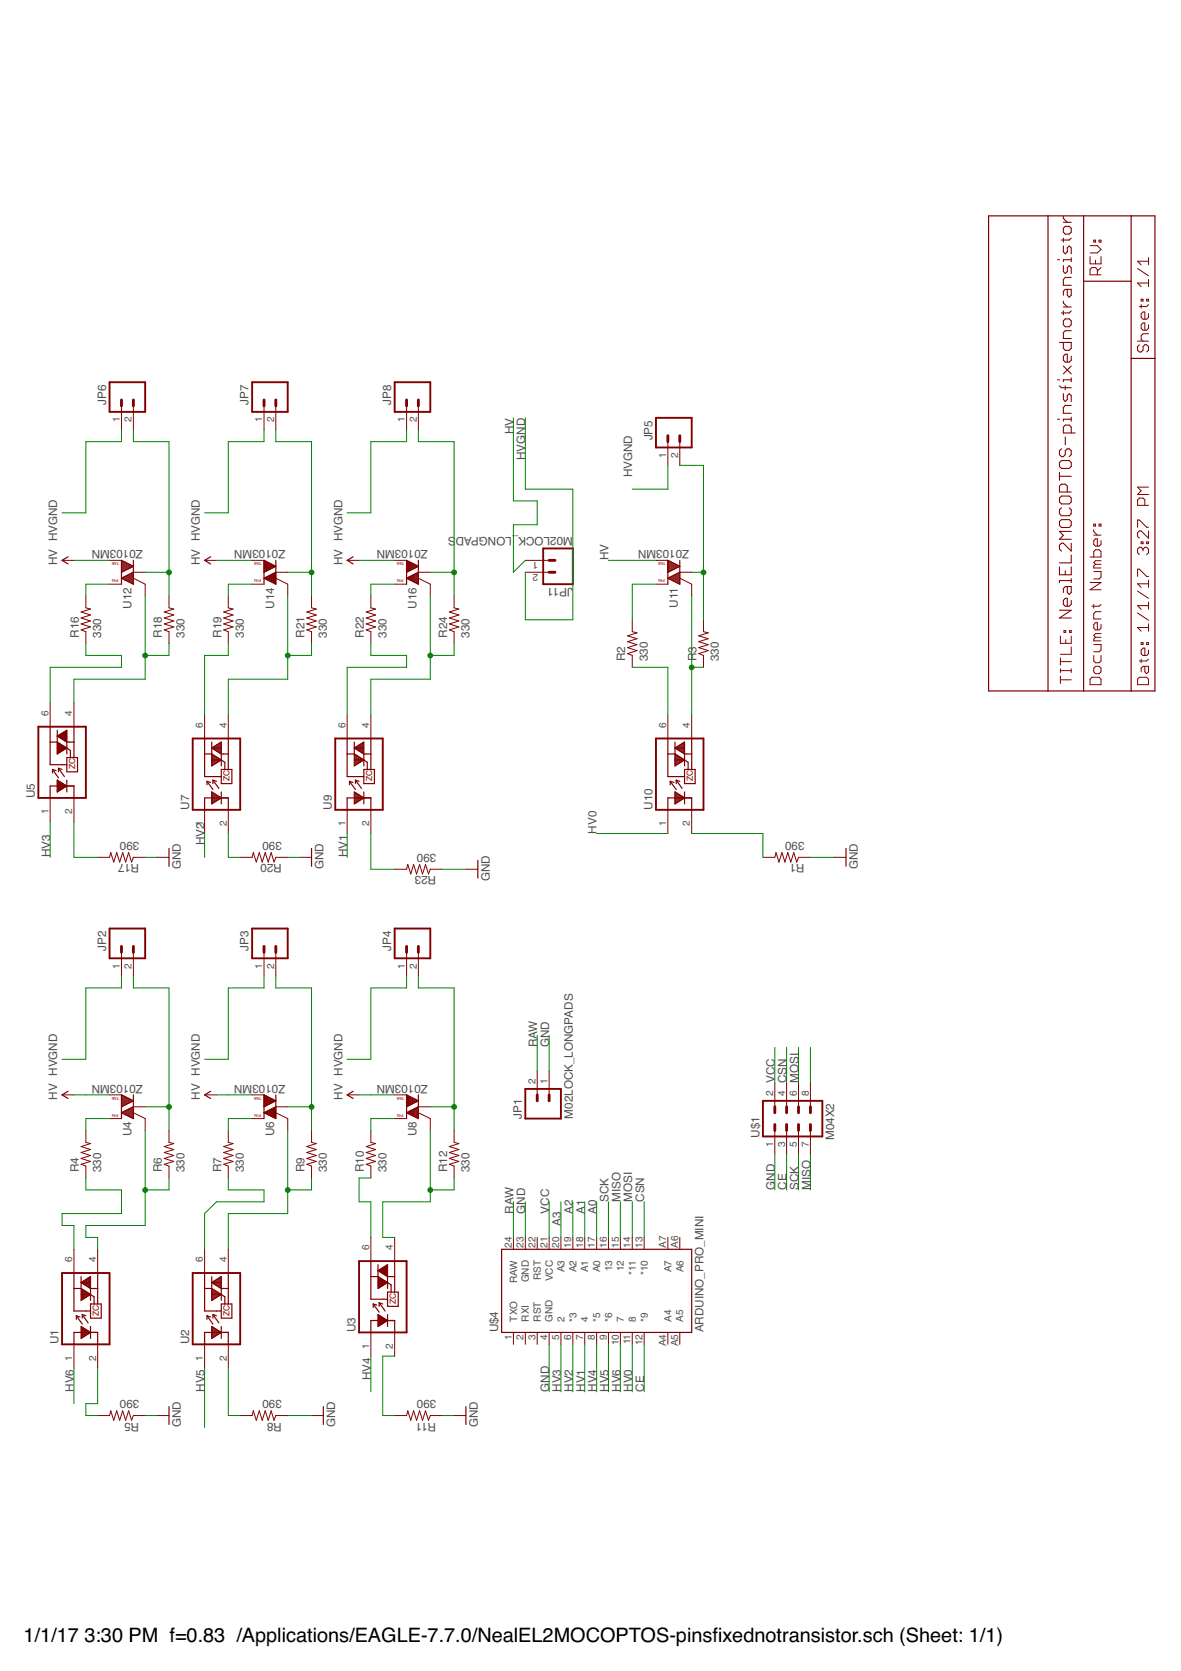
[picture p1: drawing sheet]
<svg xmlns="http://www.w3.org/2000/svg" width="210mm" height="297mm" viewBox="0 0 210 297" stroke-linecap="round" stroke-linejoin="round" font-family="sans-serif">
<g fill="none" stroke="#800000" stroke-width=".21">
<path d="M175.7 38.4h29.6v84.4h-29.6zM186.3 38.4v84.4M192.6 38.4v84.4M201 38.4v84.4M192.6 50h8.4M201 63.7h4.3M12.1 99l-1.1 .6 1.1 .6M21.7 99.7v2M21.9 99.8v1.8M22.1 99.8v1.7M22.2 99.9v1.5M23.7 99.6v4.2l-2.1-1 2.1-1.1"/>
<path d="M37.4 99l-1 .6 1 .6M47 99.7v2M47.2 99.7v1.9M47.3 99.8v1.7M47.5 99.9v1.5M49 99.6v4.2l-2.1-1 2.1-1.1M62.8 99l-1.1 .6 1.1 .6M72.5 99.7v1.9M72.6 99.8v1.7M72.8 99.9v1.6M73 100v1.4M74.4 99.6v4.2l-2.1-1 2.1-1.1"/>
<path d="M118.7 99.6v2.1M118.9 99.7v1.9M119.1 99.8v1.7M119.3 99.9v1.5M119.4 100v1.3M120.8 99.6v4.2l-2.1-1 2.1-1.1M21.6 101.7l2.1-1-2.1-1.1v4.2M21.7 102.7v.1M21.9 102.6v.3M22.1 102.6v.4M22.2 102.5v.6M22.4 100v1.3"/>
<path d="M22.4 102.4v.8M22.6 100.1v1.1M22.6 102.3v1M22.8 100.2v.9M22.8 102.2v1.2M22.9 100.3v.7M22.9 102.1v1.4M23.1 100.4v.6M23.1 102v1.5M23.3 100.5v.4M23.3 101.9v1.7M23.5 100.6v.2"/>
<path d="M23.5 101.8v1.9M23.7 100.6v.1M23.7 101.7v2.1M46.9 101.7l2.1-1-2.1-1.1v4.2M47 102.7v.1M47.2 102.7v.2M47.3 102.6v.4M47.5 102.5v.6M47.7 100v1.3M47.7 102.4v.8M47.9 100.1v1.1M47.9 102.3v1"/>
<path d="M48 100.2v1M48 102.2v1.2M48.2 100.3v.8M48.2 102.1v1.3M48.4 100.4v.6M48.4 102v1.5M48.6 100.5v.4M48.6 101.9v1.7M48.8 100.5v.3M48.8 101.9v1.8M49 100.6v.1M49 101.8v2"/>
<path d="M72.3 101.7l2.1-1-2.1-1.1v4.2M72.5 102.7v.2M72.6 102.6v.4M72.8 102.5v.6M73 102.4v.7M73.2 100.1v1.2M73.2 102.3v.9M73.3 100.2v1M73.3 102.2v1.1M73.5 100.2v.9M73.5 102.2v1.2M73.7 100.3v.7"/>
<path d="M73.7 102v1.5M73.9 100.4v.5M73.9 102v1.6M74.1 100.5v.3M74.1 101.9v1.8M74.3 100.6v.1M74.3 101.8v2M118.7 101.7l2.1-1-2.1-1.1v4.2M118.7 102.8h.1M118.9 102.7v.2M119.1 102.6v.4M119.3 102.5v.6"/>
<path d="M119.4 102.4v.7M119.6 100.1v1.2M119.6 102.3v1M119.8 100.2v1M119.8 102.2v1.1M120 100.2v.9M120 102.1v1.3M120.2 100.4v.6M120.2 102v1.5M120.4 100.4v.5M120.4 102v1.6M120.5 100.5v.3"/>
<path d="M120.5 101.9v1.8M120.7 100.6v.1M120.7 101.8v2M8.9 129.2v6.7h3M8.9 131.9h1.3l1.7 1.1M9.3 136.8l1.1 1.5M9.3 136.8v.6M9.3 136.8l.7 .2M10.2 130.9l1.7-1.1v4.2M10.2 133h1.7M10.2 129.8v4.2l1.7-1M10.2 138.7l1.7 1-1.7 1.1z"/>
<path d="M10.2 130.9h1.7M10.2 130.9l1.7 1h1.2M10.2 130.9h.1M10.2 131.9v2.1M10.2 138.7v2.1M10.4 136.6l1.1 1.4M10.4 130.7v.3M10.4 132v1.9M10.4 136.6v.6M10.4 138.8v1.9M10.4 136.6l.6 .2M10.6 130.6v.5"/>
<path d="M10.6 132.2v1.6M10.6 138.9v1.6M10.8 130.5v.7M10.8 132.3v1.4M10.8 139v1.4M10.9 130.4v.9M10.9 132.4v1.2M10.9 139.1v1.2M11.1 130.3v1.1M11.1 132.5v1M11.1 139.3v.9M11.3 130.2v1.4"/>
<path d="M11.3 132.6v.7M11.3 139.4v.7M11.5 130.1v1.6M11.5 132.7v.5M11.5 139.5v.5M11.6 129.9v1.9M11.6 132.8v.3M11.6 139.6v.3M11.8 129.8v2.1M11.8 132.9v.1M11.8 139.7v.1M11.9 134.7h1.9v2.5h-1.9z"/>
<path d="M11.9 138.7v2.1M11.9 133l.6 .4v1.3M13.1 129.2v5.5M36.4 131.3v6.7h2.9M36.4 134h1.2l1.7 1.1M36.8 138.9v.6M36.8 138.9l1 1.5M36.8 138.9l.6 .2M37.6 133l1.7-1.1v4.2M37.6 131.9v4.2l1.7-1M37.6 133h1.7M37.6 135.1h1.7"/>
<path d="M37.6 133l1.7 1h1.3M37.8 132.8v.3M37.8 134.2v1.8M37.8 138.7v.6M37.8 138.7l1.1 1.4M37.8 138.7l.7 .2M38 132.7v.5M38 134.3v1.6M38.2 132.6v.7M38.2 134.4v1.4M38.4 132.5v.9M38.4 134.5v1.2"/>
<path d="M38.5 132.4v1.1M38.5 134.6v1M38.7 132.3v1.4M38.7 134.7v.7M38.9 132.2v1.6M38.9 134.8v.5M39.1 132.1v1.8M39.1 134.9v.3M39.3 132v2M39.3 135v.1M39.3 136.8h1.9v2.5h-1.9zM39.3 135.1l.7 .4v1.3"/>
<path d="M40.6 131.3v5.5M61.7 134h1.3l1.7 1.1M61.7 131.3v6.7h3M62.1 138.9l1.1 1.5M62.1 138.9v.6M62.1 138.9l.7 .2M63 133h1.7M63 135.1h1.7M63 133l1.7 1h1.2M63 133l1.7-1.1v4.2M63 131.9v4.2l1.7-1M63.1 132.9v.2"/>
<path d="M63.1 134.1v1.9M63.2 138.7l1 1.4M63.2 138.7v.6M63.2 138.7l.6 .2M63.3 132.8v.4M63.3 134.2v1.7M63.5 132.7v.6M63.5 134.3v1.5M63.7 132.5v.9M63.7 134.5v1.2M63.8 132.4v1.1M63.8 134.6v1"/>
<path d="M64 132.3v1.3M64 134.7v.8M64.2 132.2v1.6M64.2 134.8v.6M64.4 132.1v1.8M64.4 134.9v.4M64.6 132v2M64.6 135v.1M64.7 136.8h1.8v2.5h-1.8zM64.7 135.1l.6 .4v1.3M65.9 131.3v5.5M118.7 134h1.3l1.7 1.1"/>
<path d="M118.7 131.3v6.7h3M119.1 138.9l1.1 1.5M119.1 138.9v.6M119.1 138.9l.7 .2M120 133h1.7M120 135.1h1.7M120 133l1.7 1h1.2M120 133l1.7-1.1v4.2M120 131.9v4.2l1.7-1M120 133h.1M120 134v2.1M120.2 132.8v.3"/>
<path d="M120.2 134.2v1.8M120.2 138.7l1 1.4M120.2 138.7v.6M120.2 138.7l.6 .2M120.4 132.7v.5M120.4 134.3v1.6M120.5 132.6v.7M120.5 134.4v1.4M120.7 132.5v.9M120.7 134.5v1.2M120.9 132.4v1.1M120.9 134.6v1"/>
<path d="M121.1 132.3v1.3M121.1 134.7v.8M121.2 132.2v1.6M121.2 134.8v.5M121.4 132.1v1.8M121.4 134.9v.3M121.6 132v2M121.6 135v.1M121.7 136.8h1.8v2.5h-1.8zM121.7 135.1l.6 .4v1.3M122.9 131.3v5.5M8.9 141.8v-2.1h4.2v2.1"/>
<path d="M30 150.8v3.2M36.4 144v-2.2h4.2v2.2M37.6 140.8l1.7 1-1.7 1.1zM37.8 140.9v1.9M38 141v1.7M38.2 141.1v1.4M38.4 141.2v1.2M38.5 141.4v.9M38.7 141.5v.7M38.9 141.6v.5M39.1 141.7v.3M39.3 141.8v.1"/>
<path d="M39.3 140.8v2.1M55.4 150.8v3.2M61.7 144v-2.2h4.2v2.2M63 140.8l1.7 1-1.7 1.1zM63.1 140.9v1.9M63.3 141v1.7M63.5 141.1v1.5M63.7 141.2v1.3M63.8 141.3v1M64 141.4v.8M64.2 141.6v.5M64.4 141.7v.3"/>
<path d="M64.6 141.8v.1M64.7 140.8v2.1M84.9 152.9v3.2M118.7 144v-2.2h4.2v2.2M120 140.8l1.7 1-1.7 1.1zM120 140.8v2.1M120.2 140.9v1.9M120.4 141v1.7M120.5 141.1v1.5M120.7 141.2v1.2M120.9 141.4v.9M121.1 141.5v.7"/>
<path d="M121.2 141.6v.5M121.4 141.7v.3M121.6 141.8v.1M121.7 140.8v2.1M150.4 150.8v3.2M12.1 194l-1.1 .6 1.1 .7M21.6 196.7l2.1-1-2.1-1.1v4.2M21.7 194.7v2M21.7 197.7v.1M21.9 194.8v1.8M21.9 197.7v.2M22.1 194.9v1.6"/>
<path d="M22.1 197.6v.4M22.2 194.9v1.5M22.2 197.5v.6M22.4 195v1.3M22.4 197.4v.8M22.6 195.1v1.1M22.6 197.3v1M22.8 195.2v1M22.8 197.2v1.2M22.9 195.3v.8M22.9 197.1v1.4M23.1 195.4v.6"/>
<path d="M23.1 197v1.6M23.3 195.5v.4M23.3 196.9v1.7M23.5 195.6v.2M23.5 196.8v1.9M23.7 195.7h.1M23.7 196.8v2M23.7 194.6v4.2l-2.1-1 2.1-1.1M37.4 194l-1 .6 1 .7M46.9 196.7l2.1-1-2.1-1.1v4.2M47 194.6v2.1M47 197.8h.1"/>
<path d="M47.2 194.8v1.8M47.2 197.7v.2M47.3 194.8v1.7M47.3 197.6v.4M47.5 194.9v1.5M47.5 197.5v.6M47.7 195v1.3M47.7 197.4v.8M47.9 195.1v1.2M47.9 197.3v1M48 195.2v1M48 197.2v1.2"/>
<path d="M48.2 195.3v.8M48.2 197.1v1.4M48.4 195.4v.6M48.4 197v1.5M48.6 195.5v.4M48.6 197v1.6M48.8 195.6v.2M48.8 196.9v1.8M49 195.6v.1M49 196.8v2M49 194.6v4.2l-2.1-1 2.1-1.1M62.8 194l-1.1 .6 1.1 .7"/>
<path d="M72.3 196.7l2.1-1-2.1-1.1v4.2M72.5 194.7v1.9M72.5 197.7v.2M72.6 194.8v1.8M72.6 197.6v.4M72.8 194.9v1.6M72.8 197.5v.6M73 195v1.4M73 197.4v.8M73.2 195.1v1.2M73.2 197.3v.9M73.3 195.2v1"/>
<path d="M73.3 197.3v1M73.5 195.3v.8M73.5 197.1v1.3M73.7 195.3v.7M73.7 197.1v1.4M73.9 195.5v.4M73.9 197v1.6M74.1 195.5v.3M74.1 196.9v1.8M74.3 195.6v.1M74.3 196.8v2M74.4 194.6v4.2l-2.1-1 2.1-1.1"/>
<path d="M13.1 239v-2.1h4.3v2.1M13.1 226.3v6.7h3M13.1 229h1.3l1.7 1.1M13.6 233.9l1 1.5M13.6 233.9v.6M13.6 233.9l.6 .2M14.4 228l1.7-1.1v4.3M14.4 230.1h1.7M14.4 226.9v4.3l1.7-1.1M14.4 235.8l1.7 1.1-1.7 1zM14.4 228h1.7M14.4 228l1.7 1h1.3"/>
<path d="M14.5 227.9v.1M14.5 229.1v2M14.5 235.9v1.9M14.6 233.7l1.1 1.5M14.6 233.7v.6M14.6 233.7l.7 .2M14.7 227.8v.4M14.7 229.2v1.8M14.7 236v1.7M14.9 227.7v.6M14.9 229.3v1.6M14.9 236.1v1.5"/>
<path d="M15 227.6v.8M15 229.4v1.4M15 236.2v1.3M15.2 227.5v1M15.2 229.6v1M15.2 236.3v1.1M15.4 227.4v1.2M15.4 229.7v.8M15.4 236.4v.9M15.6 227.2v1.5M15.6 229.8v.6M15.6 236.5v.7"/>
<path d="M15.8 227.1v1.7M15.8 229.9v.4M15.8 236.6v.5M15.9 227v2M15.9 230v.2M15.9 236.8v.1M16.1 231.8h1.9v2.5h-1.9zM16.1 235.8v2.1M16.1 230.1l.6 .4v1.3M17.4 226.3v5.5M36.4 239v-2.1h4.2v2.1M36.4 229h1.2l1.7 1.1"/>
<path d="M36.4 226.3v6.7h2.9M36.8 233.9l1 1.5M36.8 233.9v.6M36.8 233.9l.6 .2M37.6 230.1h1.7M37.6 228h1.7M37.6 228l1.7 1h1.3M37.6 228l1.7-1.1v4.3M37.6 226.9v4.3l1.7-1.1M37.6 235.8l1.7 1.1-1.7 1zM37.8 227.9v.2M37.8 229.2v1.8"/>
<path d="M37.8 235.9v1.9M37.8 233.7l1.1 1.5M37.8 233.7v.6M37.8 233.7l.7 .2M38 227.8v.4M38 229.3v1.6M38 236v1.7M38.2 227.6v.7M38.2 229.4v1.4M38.2 236.2v1.4M38.4 227.5v1M38.4 229.5v1.2"/>
<path d="M38.4 236.3v1.1M38.5 227.4v1.2M38.5 229.6v1M38.5 236.4v.9M38.7 227.3v1.4M38.7 229.7v.8M38.7 236.5v.7M38.9 227.2v1.6M38.9 229.8v.6M38.9 236.6v.5M39.1 227.1v1.8M39.1 230v.3"/>
<path d="M39.1 236.7v.3M39.3 227v2M39.3 230.1h.1M39.3 236.8v.1M39.3 231.8h1.9v2.5h-1.9zM39.3 235.8v2.1M39.3 230.1l.7 .4v1.3M40.6 226.3v5.5M65.9 236.9v-2.2h4.2v2.2M65.9 224.2v6.7h3M65.9 226.9h1.3l1.7 1.1M66.3 231.8l1.1 1.5"/>
<path d="M66.3 231.8v.6M66.3 231.8l.7 .2M67.2 228h1.7M67.2 225.9l1.7-1.1v4.2M67.2 224.8v4.2l1.7-1M67.2 233.7l1.7 1-1.7 1.1zM67.2 225.9h1.7M67.2 225.9l1.7 1h1.2M67.2 225.8v.1M67.2 227v2M67.2 233.7v2.1M67.4 231.6l1.1 1.4"/>
<path d="M67.4 231.6v.6M67.4 231.6l.6 .2M67.4 225.7v.3M67.4 227.1v1.8M67.4 233.8v1.8M67.6 225.6v.5M67.6 227.2v1.6M67.6 234v1.5M67.8 225.5v.8M67.8 227.3v1.4M67.8 234.1v1.3M68 225.4v1"/>
<path d="M68 227.4v1.2M68 234.2v1.1M68.2 225.3v1.2M68.2 227.5v1M68.2 234.3v.9M68.3 225.2v1.4M68.3 227.6v.7M68.3 234.4v.7M68.5 225v1.7M68.5 227.8v.4M68.5 234.5v.5M68.7 224.9v1.9"/>
<path d="M68.7 227.9v.2M68.7 234.6v.3M68.9 229.7h1.9v2.5h-1.9zM68.9 233.7v2.1M68.9 228l.6 .4v1.3M70.1 224.2v5.5M89.2 222.1h33.7v14.8h-33.7zM30 250v3.2M57.5 250v3.2M82.8 250v3.2"/>
</g>
<g fill="none" stroke="#800000" stroke-width=".18">
<path d="M193.7 45.6v1.3h2v-1.3M193.7 43.7h1.3l.7 .6-.7 .7h-1.3M194.4 42.7h.3v.3h-.3zM194.7 46.3v.6M195 48.9v-1l-.3-.3h-.6l-.4 .3v1h2M195.3 42.7h.4v.3h-.4zM195.7 47.6l-.7 .6M202.2 47.7l1.9 1.3M202.8 53.2h.4v.3h-.4zM202.8 54.1v.7M203.8 53.2h.3v.3h-.3zM204.1 45.8v1.3"/>
<path d="M204.1 49.7v1.3M204.1 55.8v.6l-.3 .3h-.6l-.4-.3v-.6l.4-.3h.3v1.2M204.1 57.7v.7l-.3 .3h-.6l-.4-.3v-.7l.4-.3h.3v1.3M204.1 59.3h-.9l-.4 .4v.6l.4 .3M204.1 54.1l-.3 .4h-1.3M204.1 50.3h-1.9l.6 .7M204.1 46.4h-1.9l.6 .7M21.6 72.2v4.2M23.7 72.2v4.2M46.9 72.2v4.2M49 72.2v4.2M72.3 72.2v4.2"/>
<path d="M74.4 72.2v4.2M118.7 78.5v4.2M120.8 78.5v4.2M202.2 60.6h1.9M202.5 61.3l-.3 .3v.7l.3 .3h.3l.4-.3v-.7l.3-.3h.3l.3 .3v.7l-.3 .3M11 99.6h2.1M19.5 99.6h2.1v2.1M36.4 99.6h2.1M44.8 99.6h2.1v2.1M61.7 99.6h2.1M70.1 99.6h2.2v2.1M93.4 99.6h4.2"/>
<path d="M116.6 99.6h2.1v2.1M193.7 99h2v-1l-.4-.3h-.6l-.3 .3v1M194.4 93.2h.3v.3h-.3zM194.4 94.1v.4l.6 .6M194.4 95.1h1.3M195.3 93.2h.4v.3h-.4zM195.7 96.1v.7l-.4 .3h-.6l-.3-.3v-.7l.3-.3h.3v1.3M195.7 99.7h-1l-.3 .3 .3 .3M202.2 93.7v-1.3h.3l1.3 1.3h.3M202.8 96.3h.4v.3h-.4zM203.2 97.6l.3-.3h.3l.3 .3v.7l-.3 .3M203.2 97.6l-.4-.3h-.3l-.3 .3v.7l.3 .3"/>
<path d="M203.2 97.6v.3M203.5 89.8v-.9l-.3-.4h-.7l-.3 .4v.9h1.9M203.8 96.3h.3v.3h-.3zM204.1 94.4v1.3l-1.3-1.3h-.3l-.3 .3v.7l.3 .3M204.1 86.6h-1.9l.6 .6-.6 .7h1.9M15.3 105.9v2.2l.8 .2-1.7 .5 1.7 .5-1.7 .6 1.7 .5-1.7 .5 1.7 .5-1.7 .6 .9 .3v2.1M19.5 103.8h2.1M23.7 102.8l2.1 1v2.1M25.8 101.7h-2.1v2.1M30 105.9v2.2l.9 .2-1.7 .5 1.7 .5-1.7 .6 1.7 .5-1.7 .5 1.7 .5-1.7 .6 .8 .3v2.1M40.6 105.9v2.2l.8 .2-1.6 .5 1.6 .5-1.6 .6 1.6 .5-1.6 .5 1.6 .5-1.6 .6 .8 .3v2.1M44.8 103.8h2.1"/>
<path d="M49 102.8l2.1 1v2.1M51.1 101.7h-2.1v2.1M55.4 105.9v2.2l.8 .2-1.7 .5 1.7 .5-1.7 .6 1.7 .5-1.7 .5 1.7 .5-1.7 .6 .9 .3v2.1M65.9 105.9v2.2l.9 .2-1.7 .5 1.7 .5-1.7 .6 1.7 .5-1.7 .5 1.7 .5-1.7 .6 .8 .3v2.1M70.1 103.8h2.2M74.4 102.8l2.1 1v2.1M76.5 101.7h-2.1v2.1M80.7 105.9v2.2l.9 .2-1.7 .5 1.7 .5-1.7 .6 1.7 .5-1.7 .5 1.7 .5-1.7 .6 .8 .3v2.1M93.4 101.7h4.2M112.4 110.2v2.1l.8 .2-1.7 .5 1.7 .5-1.7 .6 1.7 .5-1.7 .5 1.7 .6-1.7 .5 .9 .3v2.1M116.6 103.8h2.1M120.8 102.8l2.1 1v2.1"/>
<path d="M122.9 101.7h-2.1v2.1M125 110.2v2.1l.9 .2-1.7 .5 1.7 .5-1.7 .6 1.7 .5-1.7 .5 1.7 .6-1.7 .5 .8 .3v2.1M188.5 113.1v1.3h1.9v-1.3M188.5 116.9v1.3M188.5 118.9v.6M188.5 119.2h1.9M188.5 117.6h1.9M189.1 112.1h.3v.3h-.3zM189.4 113.7v.7M190.1 112.1h.3v.3h-.3zM190.4 115v1.3h-1.9M190.4 118.9v.6"/>
<path d="M193.7 103.5h2l-2 1.3h2M194.4 114.6h1.3v.9l-.4 .4h-.9M194.4 101.6h1.3v1l-.4 .3h-.9M194.4 116.5v1l.3 .3h.6l.4-.3v-1M194.4 107.4v.7M194.7 118.4h.6l.4 .4v.6l-.4 .4h-.6l-.3-.4v-.6zM194.7 100.3l-.3 .3v.4h1.3M194.7 113.3l-.3 .3v.3h1.3M194.7 113.3h1M194.7 100.3h1M195.7 111v.7l-.4 .3h-.6l-.3-.3v-.7l.3-.3h.3v1.3M195.7 108.7h-1l-.3 .4v.9h1.3"/>
<path d="M195.7 112.6h-1l-.3 .3 .3 .4M195.7 107.4l-.4 .4h-1.2M202.2 102.5v-1.3h.3l1.3 1.3h.3M202.2 109l1.9 1.3M202.2 105.1l1.9 1.3M202.8 114.2h.4v.4h-.4zM202.8 117.2v.6M203.5 118.4v1l.3 .4 .3-.4v-1h-.9l-.4 .4v.6M203.8 114.2h.3v.4h-.3zM204.1 103.1v1.3M204.1 107v1.3M204.1 110.9v1.3"/>
<path d="M204.1 115.5v.7l-.3 .3h-.6l-.4-.3v-.7l.4-.3h.3v1.3M204.1 117.2l-.3 .3h-1.3M204.1 111.5h-1.9l.6 .7M204.1 107.7h-1.9l.6 .6M204.1 103.8h-1.9l.6 .6M8.9 124.9v4.3M13.1 124.9v4.3M36.4 127.1v4.2M40.6 127.1v4.2M61.7 127.1v4.2M65.9 127.1v4.2M118.7 127.1v4.2"/>
<path d="M122.9 127.1v4.2M188.5 120.8h1.9M188.5 120.2v1.3M194.1 120.4h1.2l.4 .3v1h-2v-1zM202.5 120.4h1.3l.3 .3v1h-1.9v-1zM8.9 141.8v4.3M13.1 141.8v4.3M17.4 152.4h2.1l.2-.8 .5 1.6 .5-1.6 .6 1.6 .5-1.6 .5 1.6 .6-1.6 .5 1.6 .3-.8h2.1M27.9 152.4h2.1M36.4 144v4.2M40.6 144v4.2M42.7 152.4h2.1l.2-.8 .6 1.6 .5-1.6 .5 1.6 .5-1.6 .6 1.6 .5-1.6 .5 1.6 .3-.8h2.1"/>
<path d="M53.3 152.4h2.1M61.7 144v4.2M65.9 144v4.2M70.1 154.5h2.2l.2-.8 .5 1.7 .5-1.7 .5 1.7 .6-1.7 .5 1.7 .5-1.7 .6 1.7 .3-.9h2.1M82.8 154.5h2.1M118.7 144v4.2M122.9 144v4.2M135.6 152.4h2.1l.2-.8 .6 1.6 .5-1.6 .5 1.6 .5-1.6 .5 1.6 .6-1.6 .5 1.6 .3-.8h2.1M148.3 152.4h2.1M21.6 169.3v4.2M23.7 169.3v4.2M46.9 169.3v4.2"/>
<path d="M49 169.3v4.2M72.3 169.3v4.2M74.4 169.3v4.2M11 194.6h2.1M19.5 194.6h2.1v2.1M19.5 198.8h2.1M23.7 197.8l2.1 1v2.2M25.8 196.7h-2.1v2.1M36.4 194.6h2.1M44.8 194.6h2.1v2.1M44.8 198.8h2.1M49 197.8l2.1 1v2.2"/>
<path d="M51.1 196.7h-2.1v2.1M61.7 194.6h2.1M70.1 194.6h2.2v2.1M70.1 198.8h2.2M74.4 197.8l2.1 1v2.2M76.5 196.7h-2.1v2.1M95.5 190.4v4.2M97.6 190.4v4.2M137.7 192.5v4.2M139.8 192.5v4.2M141.9 192.5v4.2M144 192.5v4.2"/>
<path d="M15.3 201v2.1l.8 .2-1.7 .5 1.7 .5-1.7 .6 1.7 .5-1.7 .5 1.7 .6-1.7 .5 .9 .3v2.1M30 201v2.1l.9 .2-1.7 .5 1.7 .5-1.7 .6 1.7 .5-1.7 .5 1.7 .6-1.7 .5 .8 .3v2.1M40.6 201v2.1l.8 .2-1.6 .5 1.6 .5-1.6 .6 1.6 .5-1.6 .5 1.6 .6-1.6 .5 .8 .3v2.1M55.4 201v2.1l.8 .2-1.7 .5 1.7 .5-1.7 .6 1.7 .5-1.7 .5 1.7 .6-1.7 .5 .9 .3v2.1M65.9 201v2.1l.9 .2-1.7 .5 1.7 .5-1.7 .6 1.7 .5-1.7 .5 1.7 .6-1.7 .5 .8 .3v2.1M65.9 220v4.2M70.1 220v4.2M80.7 201v2.1l.9 .2-1.7 .5 1.7 .5-1.7 .6 1.7 .5-1.7 .5 1.7 .6-1.7 .5 .8 .3v2.1M91.2 220v2.1M93.4 220v2.1M95.5 220v2.1M97.6 220v2.1"/>
<path d="M99.7 220v2.1M101.8 220v2.1M103.9 220v2.1M106 220v2.1M108.1 220v2.1M110.3 220v2.1M112.4 220v2.1M114.5 220v2.1M118.7 220v2.1M120.8 220v2.1M137.7 201v4.2M139.8 201v4.2"/>
<path d="M141.9 201v4.2M144 201v4.2M13.1 222.1v4.2M13.1 239v4.2M17.4 222.1v4.2M17.4 239v4.2M36.4 222.1v4.2M36.4 239v4.2M40.6 222.1v4.2M40.6 239v4.2M65.9 236.9v4.2M70.1 236.9v4.2"/>
<path d="M91.2 236.9v2.1M93.4 236.9v2.1M95.5 236.9v2.1M97.6 236.9v2.1M99.7 236.9v2.1M101.8 236.9v2.1M103.9 236.9v2.1M106 236.9v2.1M108.1 236.9v2.1M110.3 236.9v2.1M112.4 236.9v2.1M114.5 236.9v2.1"/>
<path d="M118.7 236.9v2.1M120.8 236.9v2.1M17.4 251.6h2.1l.2-.8 .5 1.7 .5-1.7 .6 1.7 .5-1.7 .5 1.7 .6-1.7 .5 1.7 .3-.9h2.1M27.9 251.6h2.1M42.7 251.6h2.1l.2-.8 .6 1.7 .5-1.7 .5 1.7 .5-1.7 .6 1.7 .5-1.7 .5 1.7 .3-.9h2.1M55.4 251.6h2.1M70.1 251.6h2.2l.2-.8 .5 1.7 .5-1.7 .5 1.7 .6-1.7 .5 1.7 .5-1.7 .6 1.7 .3-.9h2.1M80.7 251.6h2.1"/>
</g>
<g fill="none" stroke="#800000" stroke-width=".19">
<path d="M189 38.5v.3l.7 .7M189 39.5h1.4M188 46.2h.3M189 40.6l.3-.4h.7l.4 .4v.7l-.4 .3h-.7l-.3-.3zM189 43.7v1.1l.3 .3 .4-.3v-.7l.3-.4 .4 .4v1M189 47.2v1.1l.3 .3 .4-.3v-.7l.3-.4 .4 .4v1M189 57l.3-.3h.7l.4 .3v.7l-.4 .4h-.7l-.3-.4zM189 42.3v.7M189 53.5v.4l.7 .7M189 55.3v.7M189 54.6h1.4M189.7 51.4v1.1l.3 .3 .4-.3v-1.1h-1.1l-.3 .4v.7"/>
<path d="M190.4 45.8v.7M190.4 46.2h-1.4v.3M190.4 49.3h-1.1l-.3 .4v1h1.4M190.4 58.8h-1.1l-.3 .3v1.1h1.4M190.4 55.3l-.4 .3h-1.3M190.4 42.3l-.4 .4h-1.3M188 74.5h.3M188 67.5h.3M188.3 60.9h2.1v1l-.4 .4h-.7l-.3-.4v-1M188.3 68.6l.4 .3h1.7M188.7 79.8l-.4 .3v.7l.4 .4h.3l.3-.4v-.7l.4-.3h.3l.4 .3v.7l-.4 .4M189 70v1l.3 .4 .4-.4v-.7l.3-.3 .4 .3v1.1"/>
<path d="M189 65.1l1.4 1.4M189.3 68.6v.7M189.3 77.7v1.4M190.4 63.3v.7l-.4 .4h-.7l-.3-.4v-.7l.3-.3h.4v1.4M190.4 67.2v.7M190.4 74.2v.7M190.4 77v-1.1l-.4-.3h-.7l-.3 .3v1.1h2.1M190.4 67.5h-1.4v.4M190.4 72.1h-1.1l-.3 .3v1.1h1.4M190.4 74.5h-1.4v.4M190.4 65.1l-1.4 1.4M188.3 82.2l.4-.3h1.3l.4 .3v.7l-.4 .4h-1.3l-.4-.4z"/>
<path d="M188.3 88.5l.4-.3h1.3l.4 .3v.7l-.4 .4h-1.3l-.4-.4zM188.3 92.7l.4-.3h1.3l.4 .3v.7l-.4 .4h-1.3l-.4-.4zM188.3 84v1.4M188.3 84.7h2.1M188.7 90.3l-.4 .3v.7l.4 .4h1.3l.4-.4v-.7l-.4-.3M189.7 87.5v-1.1l-.4-.3h-.6l-.4 .3v1.1h2.1M190.4 96.6v1.4l-1.4-1.4h-.3l-.4 .3v.7l.4 .4M190.4 98.7v1.4h-2.1M190.4 94.5h-2.1l.7 .7-.7 .7h2.1M188.3 108.5h2.1l-2.1 1.4h2.1M188.3 100.8v1.4h2.1v-1.4M189.3 101.5v.7"/>
<path d="M189.7 104.3v1l.3 .4 .4-.4v-1h-1.1l-.3 .3v.7M190.4 102.9v.7M190.4 106.7v.7l-.4 .4h-.7l-.3-.4v-.7l.3-.3h.4v1.4M190.4 103.2h-2.1v.4"/>
</g>
<g fill="none" stroke="#800000" stroke-width=".34">
<path d="M19.5 67.9h6.3v5.3h-6.3zM44.8 67.9h6.3v5.3h-6.3zM70.1 67.9h6.4v5.3h-6.4zM116.6 74.3h6.3v5.2h-6.3zM96.5 97.5h5.3v6.3h-5.3zM6.8 129.2h8.5v12.6h-8.5zM34.2 131.3h8.5v12.7h-8.5zM59.6 131.3h8.4v12.7h-8.4zM116.6 131.3h8.4v12.7h-8.4zM19.5 165.1h6.3v5.2h-6.3zM44.8 165.1h6.3v5.2h-6.3zM70.1 165.1h6.4v5.2h-6.4z"/>
<path d="M93.4 193.6h6.3v5.2h-6.3zM135.6 195.7h10.6v6.3h-10.6zM11 226.3h8.5v12.7h-8.5zM34.2 226.3h8.5v12.7h-8.5zM63.8 224.2h8.5v12.7h-8.5z"/>
</g>
<g fill="none" stroke="#800000" stroke-width=".51">
<path d="M21.6 71.1v1.1M23.7 71.1v1.1M46.9 71.1v1.1M49 71.1v1.1M72.3 71.1v1.1M74.4 71.1v1.1M118.7 77.4v1.1M120.8 77.4v1.1M97.6 99.6h1M97.6 101.7h1M21.6 168.2v1.1M23.7 168.2v1.1"/>
<path d="M46.9 168.2v1.1M49 168.2v1.1M72.3 168.2v1.1M74.4 168.2v1.1M95.5 194.6v1.1M97.6 194.6v1.1M137.7 196.7v1.1M137.7 199.9v1.1M139.8 196.7v1.1M139.8 199.9v1.1M141.9 196.7v1.1M141.9 199.9v1.1"/>
<path d="M144 196.7v1.1M144 199.9v1.1"/>
</g>
<g fill="none" stroke="#008000" stroke-width=".18">
<path d="M21.6 76.4v2.1h-6.3v12.7h-4.3M23.7 76.4v2.1h6.3v27.4M46.9 76.4v2.1h-6.3v12.7h-4.2M49 76.4v2.1h6.4v27.4M72.3 76.4v2.1h-6.4v12.7h-4.2M74.4 76.4v2.1h6.3v27.4M91.2 74.3v14.7h4.3v4.3h-4.3v8.4l2.2-2.1M93.4 74.3v12.7h8.4v23.2h-8.4v-8.5M13.1 99.6h6.4M38.5 99.6h6.3M63.8 99.6h6.3M108.1 99.6h8.5"/>
<path d="M118.7 82.7v4.3h-6.3M120.8 82.7h4.2v27.5M15.3 114.4v2.1h6.3v2.1h-12.7v6.3M19.5 103.8h-4.2v2.1M25.8 105.9v14.8h-12.7v4.2M25.8 101.7h4.2M30 114.4v2.1h-4.2M40.6 114.4v2.1h-4.2v10.6M44.8 103.8h-4.2v2.1M51.1 105.9v14.8h-10.5v6.4M51.1 101.7h4.3M55.4 114.4v2.1h-4.3"/>
<path d="M65.9 114.4v2.1h6.4v2.1h-10.6v8.5M70.1 103.8h-4.2v2.1M76.5 105.9v14.8h-10.6v6.4M76.5 101.7h4.2M80.7 114.4v2.1h-4.2M112.4 118.6h6.3v8.5M116.6 103.8h-4.2v6.4M122.9 118.6h2.1M122.9 101.7h2.1M122.9 105.9v21.2M8.9 146.1v6.3M13.1 146.1v6.3h4.3"/>
<path d="M25.8 152.4h2.1M36.4 148.2v4.2M40.6 148.2v4.2h2.1M51.1 152.4h2.2M61.7 148.2v4.2M65.9 148.2v6.3h4.2M78.6 154.5h4.2M106 148.2h12.7M122.9 148.2h12.7v4.2M144 152.4h4.3M21.6 173.5v2.1h-6.3v12.7h-4.3M23.7 173.5v2.1h6.3v25.4"/>
<path d="M46.9 173.5v2.1h-6.3v12.7h-4.2M49 173.5v2.1h6.4v25.4M72.3 173.5v2.1h-6.4v12.7h-4.2M74.4 173.5v2.1h6.3v25.4M13.1 194.6h6.4M19.5 198.8h-4.2v2.2M25.8 196.7h4.2M38.5 194.6h6.3M44.8 198.8h-4.2v2.2M51.1 196.7h4.3M63.8 194.6h6.3M70.1 198.8h-4.2v2.2"/>
<path d="M76.5 196.7h4.2M95.5 184.1v6.3M97.6 184.1v6.3M137.7 186.2v6.3M139.8 186.2v6.3M141.9 186.2v6.3M144 186.2v6.3M15.3 209.4v2.1h6.3v4.2h-10.6v2.1h2.1v4.3M25.8 201v16.8h-10.5v2.2h2.1v2.1M30 209.4v2.1h-4.2M40.6 209.4v2.1h6.3v2.1h-8.4l-2.1 2.1v6.4M51.1 201v14.7h-10.5v6.4"/>
<path d="M55.4 209.4v2.1h-4.3M65.9 209.4h-2.1v4.2h2.1v6.4M76.5 201v12.6h-8.5v6.4h2.1M80.7 209.4v2.1h-4.2M91.2 213.6v6.4M93.4 213.6v6.4M97.6 213.6v6.4M99.7 213.6v6.4M101.8 213.6v6.4M103.9 213.6v6.4M106 213.6v6.4M108.1 213.6v6.4"/>
<path d="M110.3 213.6v6.4M112.4 213.6v6.4M114.5 213.6v6.4M137.7 205.2v6.3M139.8 205.2v6.3M141.9 205.2v6.3M144 205.2v6.3M97.6 239v8.4M99.7 239v8.4M101.8 239v8.4M103.9 239v8.4M106 239v8.4"/>
<path d="M108.1 239v8.4M110.3 239v8.4M112.4 239v8.4M114.5 239v8.4M13.1 243.2v6.3M17.4 243.2v6.3h-2.1v2.1h2.1M25.8 251.6h2.1M36.4 243.2v10.5M40.6 243.2v8.4h2.1M51.1 251.6h4.3M65.9 241.1v6.3M70.1 241.1h-2.1v10.5h2.1"/>
<path d="M78.6 251.6h2.1"/>
</g>
<g fill="#008000" stroke="#008000" stroke-width=".18">
<circle cx="25.8" cy="211.5" r=".42"/>
<circle cx="30" cy="196.8" r=".42"/>
<circle cx="51.1" cy="211.5" r=".42"/>
<circle cx="55.4" cy="196.8" r=".42"/>
<circle cx="76.5" cy="211.5" r=".42"/>
<circle cx="80.7" cy="196.8" r=".42"/>
<circle cx="25.8" cy="116.5" r=".42"/>
<circle cx="30" cy="101.7" r=".42"/>
<circle cx="51.1" cy="116.5" r=".42"/>
<circle cx="55.4" cy="101.7" r=".42"/>
<circle cx="76.5" cy="116.5" r=".42"/>
<circle cx="80.7" cy="101.7" r=".42"/>
<circle cx="122.9" cy="118.6" r=".42"/>
<circle cx="125" cy="101.7" r=".42"/>
</g>
<g font-size="3.5">
<text x="4.2" y="291.8">1/1/17</text>
<text x="15" y="291.8">3:30 PM f=0.83 /Applications/EAGLE-7.7.0/NealEL2MOCOPTOS-pinsfxednotransistor.sch (Sheet: 1/1)</text>
<text x="126.6" y="291.8">i</text>
</g>
<g font-size="2.1" fill="#505050">
<text x="18.8" y="71.9" transform="rotate(-90 18.8 71.9)">JP6</text>
<text x="44.2" y="71.9" transform="rotate(-90 44.2 71.9)">JP7</text>
<text x="69.5" y="71.9" transform="rotate(-90 69.5 71.9)">JP8</text>
<text x="91.3" y="77.2" transform="rotate(-90 91.3 77.2)">HV</text>
<text x="93.4" y="81.8" transform="rotate(-90 93.4 81.8)">HVGND</text>
<text x="116" y="78.3" transform="rotate(-90 116 78.3)">JP5</text>
<text x="112.4" y="84.8" transform="rotate(-90 112.4 84.8)">HVGND</text>
<text x="91" y="95.4" transform="rotate(-180 91 95.4)">LONGPADS</text>
<text x="101.8" y="95.4" transform="rotate(-180 101.8 95.4)">M02LOCK_</text>
<text x="10.2" y="100.5" transform="rotate(-90 10.2 100.5)">HV HVGND</text>
<text x="25.4" y="97.8" transform="rotate(-180 25.4 97.8)">Z0103MN</text>
<text x="35.5" y="100.5" transform="rotate(-90 35.5 100.5)">HV HVGND</text>
<text x="50.7" y="97.8" transform="rotate(-180 50.7 97.8)">Z0103MN</text>
<text x="60.9" y="100.5" transform="rotate(-90 60.9 100.5)">HV HVGND</text>
<text x="76.1" y="97.8" transform="rotate(-180 76.1 97.8)">Z0103MN</text>
<text x="108.1" y="99.6" transform="rotate(-90 108.1 99.6)">HV</text>
<text x="122.5" y="97.8" transform="rotate(-180 122.5 97.8)">Z0103MN</text>
<text x="101.8" y="104.5" transform="rotate(-180 101.8 104.5)">JP11</text>
<text x="14" y="113.3" transform="rotate(-90 14 113.3)">R16</text>
<text x="18" y="113.3" transform="rotate(-90 18 113.3)">330</text>
<text x="23.4" y="108.2" transform="rotate(-90 23.4 108.2)">U12</text>
<text x="28.8" y="113.3" transform="rotate(-90 28.8 113.3)">R18</text>
<text x="32.8" y="113.3" transform="rotate(-90 32.8 113.3)">330</text>
<text x="39.3" y="113.3" transform="rotate(-90 39.3 113.3)">R19</text>
<text x="43.3" y="113.3" transform="rotate(-90 43.3 113.3)">330</text>
<text x="48.7" y="108.2" transform="rotate(-90 48.7 108.2)">U14</text>
<text x="54.1" y="113.3" transform="rotate(-90 54.1 113.3)">R21</text>
<text x="58.1" y="113.3" transform="rotate(-90 58.1 113.3)">330</text>
<text x="64.7" y="113.3" transform="rotate(-90 64.7 113.3)">R22</text>
<text x="68.7" y="113.3" transform="rotate(-90 68.7 113.3)">330</text>
<text x="74.1" y="108.2" transform="rotate(-90 74.1 108.2)">U16</text>
<text x="79.5" y="113.3" transform="rotate(-90 79.5 113.3)">R24</text>
<text x="83.4" y="113.3" transform="rotate(-90 83.4 113.3)">330</text>
<text x="120.5" y="108" transform="rotate(-90 120.5 108)">U11</text>
<text x="111.1" y="117.6" transform="rotate(-90 111.1 117.6)">R2</text>
<text x="115.1" y="117.6" transform="rotate(-90 115.1 117.6)">330</text>
<text x="123.8" y="117.6" transform="rotate(-90 123.8 117.6)">R3</text>
<text x="127.8" y="117.6" transform="rotate(-90 127.8 117.6)">330</text>
<text x="6.2" y="141.8" transform="rotate(-90 6.2 141.8)">U5</text>
<text x="33.6" y="144" transform="rotate(-90 33.6 144)">U7</text>
<text x="59" y="144" transform="rotate(-90 59 144)">U9</text>
<text x="116" y="144" transform="rotate(-90 116 144)">U10</text>
<text x="24.8" y="149.7" transform="rotate(-180 24.8 149.7)">390</text>
<text x="50.1" y="149.7" transform="rotate(-180 50.1 149.7)">390</text>
<text x="106" y="148.2" transform="rotate(-90 106 148.2)">HV0</text>
<text x="143" y="149.7" transform="rotate(-180 143 149.7)">390</text>
<text x="8.9" y="152.4" transform="rotate(-90 8.9 152.4)">HV3</text>
<text x="24.8" y="153.6" transform="rotate(-180 24.8 153.6)">R17</text>
<text x="32.1" y="154.5" transform="rotate(-90 32.1 154.5)">GND</text>
<text x="36.4" y="150.3" transform="rotate(-90 36.4 150.3)">HV2</text>
<text x="50.1" y="153.6" transform="rotate(-180 50.1 153.6)">R20</text>
<text x="57.5" y="154.5" transform="rotate(-90 57.5 154.5)">GND</text>
<text x="61.7" y="152.4" transform="rotate(-90 61.7 152.4)">HV1</text>
<text x="77.5" y="151.8" transform="rotate(-180 77.5 151.8)">390</text>
<text x="77.5" y="155.8" transform="rotate(-180 77.5 155.8)">R23</text>
<text x="143" y="153.6" transform="rotate(-180 143 153.6)">R1</text>
<text x="152.5" y="154.5" transform="rotate(-90 152.5 154.5)">GND</text>
<text x="87" y="156.6" transform="rotate(-90 87 156.6)">GND</text>
<text x="18.8" y="169.1" transform="rotate(-90 18.8 169.1)">JP2</text>
<text x="44.2" y="169.1" transform="rotate(-90 44.2 169.1)">JP3</text>
<text x="69.5" y="169.1" transform="rotate(-90 69.5 169.1)">JP4</text>
<text x="95.5" y="186.2" transform="rotate(-90 95.5 186.2)">RAW</text>
<text x="97.6" y="186.2" transform="rotate(-90 97.6 186.2)">GND</text>
<text x="10.2" y="195.5" transform="rotate(-90 10.2 195.5)">HV HVGND</text>
<text x="25.4" y="192.8" transform="rotate(-180 25.4 192.8)">Z0103MN</text>
<text x="35.5" y="195.5" transform="rotate(-90 35.5 195.5)">HV HVGND</text>
<text x="50.7" y="192.8" transform="rotate(-180 50.7 192.8)">Z0103MN</text>
<text x="60.9" y="195.5" transform="rotate(-90 60.9 195.5)">HV HVGND</text>
<text x="76.1" y="192.8" transform="rotate(-180 76.1 192.8)">Z0103MN</text>
<text x="137.7" y="192.5" transform="rotate(-90 137.7 192.5)">VCC</text>
<text x="139.8" y="192.5" transform="rotate(-90 139.8 192.5)">CSN</text>
<text x="141.9" y="192.5" transform="rotate(-90 141.9 192.5)">MOSI</text>
<text x="23.4" y="202" transform="rotate(-90 23.4 202)">U4</text>
<text x="48.7" y="202" transform="rotate(-90 48.7 202)">U6</text>
<text x="74.1" y="202" transform="rotate(-90 74.1 202)">U8</text>
<text x="92.7" y="198.8" transform="rotate(-90 92.7 198.8)">JP1</text>
<text x="101.8" y="198.8" transform="rotate(-90 101.8 198.8)">M02LOCK_LONGPADS</text>
<text x="135" y="202.2" transform="rotate(-90 135 202.2)">U$1</text>
<text x="148.3" y="202.6" transform="rotate(-90 148.3 202.6)">M04X2</text>
<text x="14" y="208.4" transform="rotate(-90 14 208.4)">R4</text>
<text x="18" y="208.4" transform="rotate(-90 18 208.4)">330</text>
<text x="28.8" y="208.4" transform="rotate(-90 28.8 208.4)">R6</text>
<text x="32.8" y="208.4" transform="rotate(-90 32.8 208.4)">330</text>
<text x="39.3" y="208.4" transform="rotate(-90 39.3 208.4)">R7</text>
<text x="43.3" y="208.4" transform="rotate(-90 43.3 208.4)">330</text>
<text x="54.1" y="208.4" transform="rotate(-90 54.1 208.4)">R9</text>
<text x="58.1" y="208.4" transform="rotate(-90 58.1 208.4)">330</text>
<text x="64.7" y="208.4" transform="rotate(-90 64.7 208.4)">R10</text>
<text x="68.7" y="208.4" transform="rotate(-90 68.7 208.4)">330</text>
<text x="79.5" y="208.4" transform="rotate(-90 79.5 208.4)">R12</text>
<text x="83.4" y="208.4" transform="rotate(-90 83.4 208.4)">330</text>
<text x="91.3" y="215.7" transform="rotate(-90 91.3 215.7)">RAW</text>
<text x="93.4" y="215.7" transform="rotate(-90 93.4 215.7)">GND</text>
<text x="97.6" y="215.7" transform="rotate(-90 97.6 215.7)">VCC</text>
<text x="101.8" y="215.7" transform="rotate(-90 101.8 215.7)">A2</text>
<text x="103.9" y="215.7" transform="rotate(-90 103.9 215.7)">A1</text>
<text x="106" y="215.7" transform="rotate(-90 106 215.7)">A0</text>
<text x="108.1" y="213.6" transform="rotate(-90 108.1 213.6)">SCK</text>
<text x="110.3" y="213.6" transform="rotate(-90 110.3 213.6)">MISO</text>
<text x="112.4" y="213.6" transform="rotate(-90 112.4 213.6)">MOSI</text>
<text x="114.5" y="213.6" transform="rotate(-90 114.5 213.6)">CSN</text>
<text x="137.7" y="211.5" transform="rotate(-90 137.7 211.5)">GND</text>
<text x="139.8" y="211.5" transform="rotate(-90 139.8 211.5)">CE</text>
<text x="141.9" y="211.5" transform="rotate(-90 141.9 211.5)">SCK</text>
<text x="144" y="211.5" transform="rotate(-90 144 211.5)">MISO</text>
<text x="99.7" y="217.9" transform="rotate(-90 99.7 217.9)">A3</text>
<text x="10.4" y="239" transform="rotate(-90 10.4 239)">U1</text>
<text x="33.6" y="239" transform="rotate(-90 33.6 239)">U2</text>
<text x="63.2" y="236.9" transform="rotate(-90 63.2 236.9)">U3</text>
<text x="88.5" y="236.9" transform="rotate(-90 88.5 236.9)">U$4</text>
<text x="125" y="236.9" transform="rotate(-90 125 236.9)">ARDUINO_PRO_MINI</text>
<text x="65.9" y="245.3" transform="rotate(-90 65.9 245.3)">HV4</text>
<text x="13.1" y="247.4" transform="rotate(-90 13.1 247.4)">HV6</text>
<text x="24.8" y="248.9" transform="rotate(-180 24.8 248.9)">390</text>
<text x="36.4" y="247.4" transform="rotate(-90 36.4 247.4)">HV5</text>
<text x="50.1" y="248.9" transform="rotate(-180 50.1 248.9)">390</text>
<text x="77.5" y="248.9" transform="rotate(-180 77.5 248.9)">390</text>
<text x="97.6" y="247.4" transform="rotate(-90 97.6 247.4)">GND</text>
<text x="99.7" y="247.4" transform="rotate(-90 99.7 247.4)">HV3</text>
<text x="101.8" y="247.4" transform="rotate(-90 101.8 247.4)">HV2</text>
<text x="103.9" y="247.4" transform="rotate(-90 103.9 247.4)">HV1</text>
<text x="106" y="247.4" transform="rotate(-90 106 247.4)">HV4</text>
<text x="108.1" y="247.4" transform="rotate(-90 108.1 247.4)">HV5</text>
<text x="110.3" y="247.4" transform="rotate(-90 110.3 247.4)">HV6</text>
<text x="112.4" y="247.4" transform="rotate(-90 112.4 247.4)">HV0</text>
<text x="114.5" y="247.4" transform="rotate(-90 114.5 247.4)">CE</text>
<text x="24.8" y="252.9" transform="rotate(-180 24.8 252.9)">R5</text>
<text x="32.1" y="253.7" transform="rotate(-90 32.1 253.7)">GND</text>
<text x="50.1" y="252.9" transform="rotate(-180 50.1 252.9)">R8</text>
<text x="59.6" y="253.7" transform="rotate(-90 59.6 253.7)">GND</text>
<text x="77.5" y="252.9" transform="rotate(-180 77.5 252.9)">R11</text>
<text x="84.9" y="253.7" transform="rotate(-90 84.9 253.7)">GND</text>
</g>
<g font-size="1.8" fill="#505050">
<text x="21.3" y="75.1" transform="rotate(-90 21.3 75.1)">1</text>
<text x="23.4" y="75.1" transform="rotate(-90 23.4 75.1)">2</text>
<text x="46.6" y="75.1" transform="rotate(-90 46.6 75.1)">1</text>
<text x="48.7" y="75.1" transform="rotate(-90 48.7 75.1)">2</text>
<text x="72" y="75.1" transform="rotate(-90 72 75.1)">1</text>
<text x="74.1" y="75.1" transform="rotate(-90 74.1 75.1)">2</text>
<text x="118.4" y="81.4" transform="rotate(-90 118.4 81.4)">1</text>
<text x="120.5" y="81.4" transform="rotate(-90 120.5 81.4)">2</text>
<text x="95.6" y="99.9" transform="rotate(-180 95.6 99.9)">1</text>
<text x="95.6" y="102" transform="rotate(-180 95.6 102)">2</text>
<text x="8.6" y="127.2" transform="rotate(-90 8.6 127.2)">6</text>
<text x="12.8" y="127.2" transform="rotate(-90 12.8 127.2)">4</text>
<text x="36.1" y="129.3" transform="rotate(-90 36.1 129.3)">6</text>
<text x="40.3" y="129.3" transform="rotate(-90 40.3 129.3)">4</text>
<text x="61.4" y="129.3" transform="rotate(-90 61.4 129.3)">6</text>
<text x="65.6" y="129.3" transform="rotate(-90 65.6 129.3)">4</text>
<text x="118.4" y="129.3" transform="rotate(-90 118.4 129.3)">6</text>
<text x="122.6" y="129.3" transform="rotate(-90 122.6 129.3)">4</text>
<text x="8.6" y="144.8" transform="rotate(-90 8.6 144.8)">1</text>
<text x="12.8" y="144.8" transform="rotate(-90 12.8 144.8)">2</text>
<text x="36.1" y="146.9" transform="rotate(-90 36.1 146.9)">1</text>
<text x="40.3" y="146.9" transform="rotate(-90 40.3 146.9)">2</text>
<text x="61.4" y="146.9" transform="rotate(-90 61.4 146.9)">1</text>
<text x="65.6" y="146.9" transform="rotate(-90 65.6 146.9)">2</text>
<text x="118.4" y="146.9" transform="rotate(-90 118.4 146.9)">1</text>
<text x="122.6" y="146.9" transform="rotate(-90 122.6 146.9)">2</text>
<text x="21.3" y="172.2" transform="rotate(-90 21.3 172.2)">1</text>
<text x="23.4" y="172.2" transform="rotate(-90 23.4 172.2)">2</text>
<text x="46.6" y="172.2" transform="rotate(-90 46.6 172.2)">1</text>
<text x="48.7" y="172.2" transform="rotate(-90 48.7 172.2)">2</text>
<text x="72" y="172.2" transform="rotate(-90 72 172.2)">1</text>
<text x="74.1" y="172.2" transform="rotate(-90 74.1 172.2)">2</text>
<text x="95.2" y="192.7" transform="rotate(-90 95.2 192.7)">2</text>
<text x="97.3" y="192.7" transform="rotate(-90 97.3 192.7)">1</text>
<text x="137.4" y="194.8" transform="rotate(-90 137.4 194.8)">2</text>
<text x="139.5" y="194.8" transform="rotate(-90 139.5 194.8)">4</text>
<text x="141.6" y="194.8" transform="rotate(-90 141.6 194.8)">6</text>
<text x="143.7" y="194.8" transform="rotate(-90 143.7 194.8)">8</text>
<text x="137.4" y="203.9" transform="rotate(-90 137.4 203.9)">1</text>
<text x="139.5" y="203.9" transform="rotate(-90 139.5 203.9)">3</text>
<text x="141.6" y="203.9" transform="rotate(-90 141.6 203.9)">5</text>
<text x="143.7" y="203.9" transform="rotate(-90 143.7 203.9)">7</text>
<text x="91" y="221.8" transform="rotate(-90 91 221.8)">24</text>
<text x="93.1" y="221.8" transform="rotate(-90 93.1 221.8)">23</text>
<text x="95.2" y="221.8" transform="rotate(-90 95.2 221.8)">22</text>
<text x="97.3" y="221.8" transform="rotate(-90 97.3 221.8)">21</text>
<text x="99.4" y="221.8" transform="rotate(-90 99.4 221.8)">20</text>
<text x="101.5" y="221.8" transform="rotate(-90 101.5 221.8)">19</text>
<text x="103.6" y="221.8" transform="rotate(-90 103.6 221.8)">18</text>
<text x="105.7" y="221.8" transform="rotate(-90 105.7 221.8)">17</text>
<text x="107.9" y="221.8" transform="rotate(-90 107.9 221.8)">16</text>
<text x="110" y="221.8" transform="rotate(-90 110 221.8)">15</text>
<text x="112.1" y="221.8" transform="rotate(-90 112.1 221.8)">14</text>
<text x="114.2" y="221.8" transform="rotate(-90 114.2 221.8)">13</text>
<text x="118.4" y="221.8" transform="rotate(-90 118.4 221.8)">A7</text>
<text x="120.5" y="221.8" transform="rotate(-90 120.5 221.8)">A6</text>
<text x="12.8" y="224.4" transform="rotate(-90 12.8 224.4)">6</text>
<text x="17.1" y="224.4" transform="rotate(-90 17.1 224.4)">4</text>
<text x="36.1" y="224.4" transform="rotate(-90 36.1 224.4)">6</text>
<text x="40.3" y="224.4" transform="rotate(-90 40.3 224.4)">4</text>
<text x="65.6" y="222.2" transform="rotate(-90 65.6 222.2)">6</text>
<text x="69.8" y="222.2" transform="rotate(-90 69.8 222.2)">4</text>
<text x="94" y="228" transform="rotate(-90 94 228)">GND</text>
<text x="96.1" y="227.6" transform="rotate(-90 96.1 227.6)">RST</text>
<text x="98.2" y="227.8" transform="rotate(-90 98.2 227.8)">VCC</text>
<text x="100.3" y="226.2" transform="rotate(-90 100.3 226.2)">A3</text>
<text x="102.4" y="226.2" transform="rotate(-90 102.4 226.2)">A2</text>
<text x="104.6" y="226.2" transform="rotate(-90 104.6 226.2)">A1</text>
<text x="106.7" y="226.2" transform="rotate(-90 106.7 226.2)">A0</text>
<text x="108.8" y="226" transform="rotate(-90 108.8 226)">13</text>
<text x="110.9" y="226" transform="rotate(-90 110.9 226)">12</text>
<text x="113" y="226.6" transform="rotate(-90 113 226.6)">*11</text>
<text x="115.1" y="226.7" transform="rotate(-90 115.1 226.7)">*10</text>
<text x="119.3" y="226.2" transform="rotate(-90 119.3 226.2)">A7</text>
<text x="121.5" y="226.2" transform="rotate(-90 121.5 226.2)">A6</text>
<text x="91.9" y="228.1" transform="rotate(-90 91.9 228.1)">RAW</text>
<text x="65.6" y="239.8" transform="rotate(-90 65.6 239.8)">1</text>
<text x="69.8" y="239.8" transform="rotate(-90 69.8 239.8)">2</text>
<text x="91" y="238.1" transform="rotate(-90 91 238.1)">1</text>
<text x="91.9" y="234.9" transform="rotate(-90 91.9 234.9)">TXO</text>
<text x="93.1" y="238.1" transform="rotate(-90 93.1 238.1)">2</text>
<text x="94" y="234.9" transform="rotate(-90 94 234.9)">RXI</text>
<text x="95.2" y="238.1" transform="rotate(-90 95.2 238.1)">3</text>
<text x="96.1" y="234.9" transform="rotate(-90 96.1 234.9)">RST</text>
<text x="97.3" y="238.1" transform="rotate(-90 97.3 238.1)">4</text>
<text x="98.2" y="234.9" transform="rotate(-90 98.2 234.9)">GND</text>
<text x="99.4" y="238.1" transform="rotate(-90 99.4 238.1)">5</text>
<text x="100.3" y="234.9" transform="rotate(-90 100.3 234.9)">2</text>
<text x="101.5" y="238.1" transform="rotate(-90 101.5 238.1)">6</text>
<text x="102.4" y="234.9" transform="rotate(-90 102.4 234.9)">*3</text>
<text x="103.6" y="238.1" transform="rotate(-90 103.6 238.1)">7</text>
<text x="104.6" y="234.9" transform="rotate(-90 104.6 234.9)">4</text>
<text x="105.7" y="238.1" transform="rotate(-90 105.7 238.1)">8</text>
<text x="106.7" y="234.9" transform="rotate(-90 106.7 234.9)">*5</text>
<text x="107.9" y="238.1" transform="rotate(-90 107.9 238.1)">9</text>
<text x="108.8" y="234.9" transform="rotate(-90 108.8 234.9)">*6</text>
<text x="110" y="239.1" transform="rotate(-90 110 239.1)">10</text>
<text x="110.9" y="234.9" transform="rotate(-90 110.9 234.9)">7</text>
<text x="112.1" y="239" transform="rotate(-90 112.1 239)">11</text>
<text x="113" y="234.9" transform="rotate(-90 113 234.9)">8</text>
<text x="114.2" y="239.1" transform="rotate(-90 114.2 239.1)">12</text>
<text x="115.1" y="234.9" transform="rotate(-90 115.1 234.9)">*9</text>
<text x="118.4" y="239.3" transform="rotate(-90 118.4 239.3)">A4</text>
<text x="119.3" y="234.9" transform="rotate(-90 119.3 234.9)">A4</text>
<text x="120.5" y="239.3" transform="rotate(-90 120.5 239.3)">A5</text>
<text x="121.4" y="234.9" transform="rotate(-90 121.4 234.9)">A5</text>
<text x="12.8" y="241.9" transform="rotate(-90 12.8 241.9)">1</text>
<text x="17.1" y="241.9" transform="rotate(-90 17.1 241.9)">2</text>
<text x="36.1" y="241.9" transform="rotate(-90 36.1 241.9)">1</text>
<text x="40.3" y="241.9" transform="rotate(-90 40.3 241.9)">2</text>
</g>
<g font-size="1.5" fill="#800000">
<text x="13.4" y="136.8" transform="rotate(-90 13.4 136.8)">ZC</text>
<text x="40.8" y="138.9" transform="rotate(-90 40.8 138.9)">ZC</text>
<text x="66.1" y="138.9" transform="rotate(-90 66.1 138.9)">ZC</text>
<text x="123.1" y="138.9" transform="rotate(-90 123.1 138.9)">ZC</text>
<text x="17.6" y="233.9" transform="rotate(-90 17.6 233.9)">ZC</text>
<text x="40.8" y="233.9" transform="rotate(-90 40.8 233.9)">ZC</text>
<text x="70.4" y="231.8" transform="rotate(-90 70.4 231.8)">ZC</text>
</g>
<g font-size=".7" fill="#800000">
<text x="21.2" y="99.9" transform="rotate(-180 21.2 99.9)">TAB</text>
<text x="46.5" y="99.9" transform="rotate(-180 46.5 99.9)">TAB</text>
<text x="71.8" y="99.9" transform="rotate(-180 71.8 99.9)">TAB</text>
<text x="118.3" y="99.9" transform="rotate(-180 118.3 99.9)">TAB</text>
<text x="21.1" y="103" transform="rotate(-180 21.1 103)">PIN</text>
<text x="46.4" y="103" transform="rotate(-180 46.4 103)">PIN</text>
<text x="71.7" y="103" transform="rotate(-180 71.7 103)">PIN</text>
<text x="118.2" y="103" transform="rotate(-180 118.2 103)">PIN</text>
<text x="21.2" y="195" transform="rotate(-180 21.2 195)">TAB</text>
<text x="46.5" y="195" transform="rotate(-180 46.5 195)">TAB</text>
<text x="71.8" y="195" transform="rotate(-180 71.8 195)">TAB</text>
<text x="21.1" y="198" transform="rotate(-180 21.1 198)">PIN</text>
<text x="46.4" y="198" transform="rotate(-180 46.4 198)">PIN</text>
<text x="71.7" y="198" transform="rotate(-180 71.7 198)">PIN</text>
</g>
</svg>
